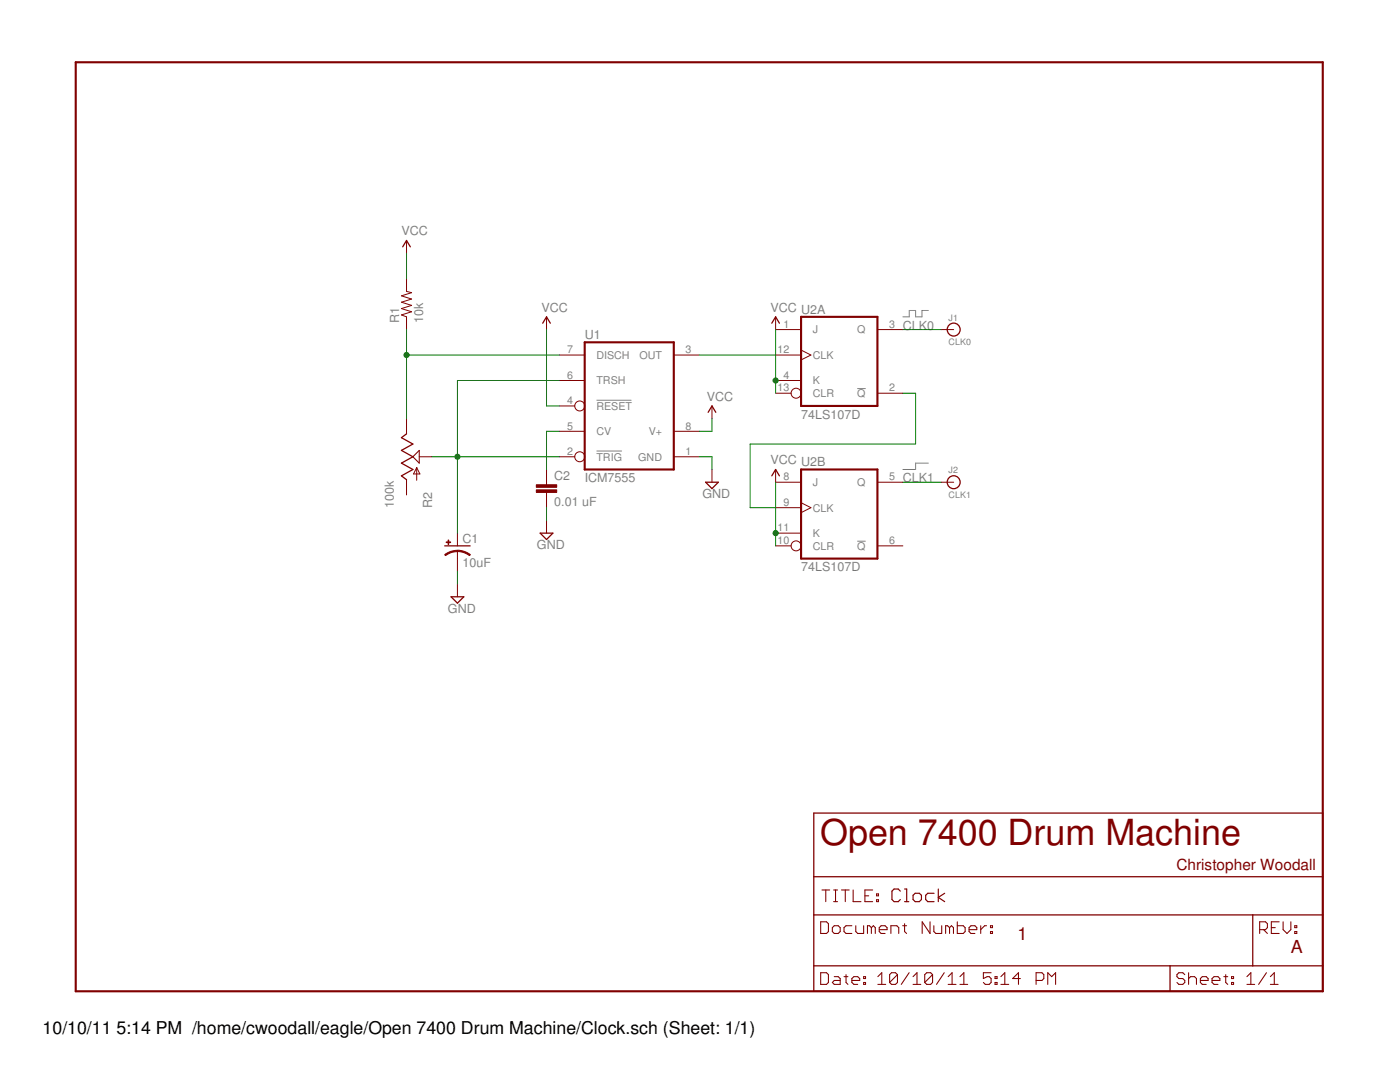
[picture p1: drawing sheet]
<svg xmlns="http://www.w3.org/2000/svg" width="279mm" height="216mm" viewBox="0 0 279 216" stroke-linecap="round" stroke-linejoin="round" font-family="sans-serif">
<g fill="#808080" stroke="#808080" stroke-width=".2">
<path d="M180.2 63.2h1.3z"/>
<path d="M181.5 62v1.2z"/>
<path d="M181.5 62h1.2z"/>
<path d="M182.7 62v1.2z"/>
<path d="M182.7 63.2h1.3z"/>
<path d="M184 62v1.2z"/>
<path d="M184 62h1.3z"/>
<path d="M180.2 93.7h2.5z"/>
<path d="M182.7 92.4v1.3z"/>
<path d="M182.7 92.4h2.6z"/>
<path d="M119.1 79.9h6.9z"/>
<path d="M119.1 90h5z"/>
<path d="M171.1 77.5h1.7z"/>
<path d="M171.1 108h1.7z"/>
</g>
<g fill="#800000" stroke="#800000" stroke-width=".42">
<path d="M15.1 12.4h248.9z"/>
<path d="M264 12.4v185.4z"/>
<path d="M15.1 12.4v185.4z"/>
<path d="M15.1 197.8h248.9z"/>
<path d="M116.7 93.7h17.8z"/>
<path d="M116.7 68.3v25.4z"/>
<path d="M116.7 68.3h17.8z"/>
<path d="M134.5 68.3v25.4z"/>
<path d="M159.9 81h15.2z"/>
<path d="M175.1 63.2v17.8z"/>
<path d="M159.9 63.2h15.2z"/>
<path d="M159.9 63.2v17.8z"/>
<path d="M159.9 111.5h15.2z"/>
<path d="M175.1 93.7v17.8z"/>
<path d="M159.9 93.7h15.2z"/>
<path d="M159.9 93.7v17.8z"/>
</g>
<g fill="#800000" stroke="#800000" stroke-width=".25">
<path d="M162.4 197.8h71.1z"/>
<path d="M250 182.6h14z"/>
<path d="M162.4 192.7v5.1z"/>
<path d="M162.4 192.7h71.1z"/>
<path d="M162.4 182.6v10.1z"/>
<path d="M264 182.6v10.1z"/>
<path d="M233.5 192.7v5.1z"/>
<path d="M233.5 192.7h16.5z"/>
<path d="M233.5 197.8h30.5z"/>
<path d="M250 182.6v10.1z"/>
<path d="M162.4 182.6h87.6z"/>
<path d="M250 192.7h14z"/>
<path d="M264 192.7v5.1z"/>
<path d="M162.4 174.9v7.7z"/>
<path d="M162.4 162.2h101.6z"/>
<path d="M264 162.2v12.7z"/>
<path d="M162.4 174.9h101.6z"/>
<path d="M162.4 162.2v12.7z"/>
<path d="M264 174.9v7.7z"/>
<path d="M88.8 108.9h5z"/>
<path d="M80.1 95l1 .7z"/>
<path d="M80.1 95l2.3-1.3z"/>
<path d="M80.1 92.4l2.3 1.3z"/>
<path d="M80.1 92.4l2.3-1.3z"/>
<path d="M80.1 89.9l2.3 1.2z"/>
<path d="M80.1 89.9l2.3-1.3z"/>
<path d="M80.1 87.3l2.3 1.3z"/>
<path d="M80.1 87.3l1-.7z"/>
<path d="M140.8 96.2h2.6z"/>
<path d="M143.4 96.2l-1.3 1.3z"/>
<path d="M140.8 96.2l1.3 1.3z"/>
<path d="M142.1 81l.8 1.3z"/>
<path d="M142.1 81l-.8 1.3z"/>
<path d="M90 119.1h2.6z"/>
<path d="M92.6 119.1l-1.3 1.3z"/>
<path d="M90 119.1l1.3 1.3z"/>
<path d="M107.8 106.4h2.5z"/>
<path d="M109.1 107.7l1.2-1.3z"/>
<path d="M107.8 106.4l1.3 1.3z"/>
<path d="M109.1 63.2l.7 1.3z"/>
<path d="M109.1 63.2l-.8 1.3z"/>
<path d="M81.1 48l.8 1.3z"/>
<path d="M81.1 48l-.7 1.3z"/>
<path d="M154.8 63.2l.8 1.3z"/>
<path d="M154.8 63.2l-.8 1.3z"/>
<path d="M154.8 93.7l.8 1.3z"/>
<path d="M154.8 93.7l-.8 1.3z"/>
</g>
<g fill="#800000" stroke="#800000" stroke-width=".21">
<path d="M163.8 194.1v2.3z"/>
<path d="M163.8 196.4h1.1z"/>
<path d="M164.9 196.4l.4-.4z"/>
<path d="M165.3 194.5v1.5z"/>
<path d="M164.9 194.1l.4 .4z"/>
<path d="M163.8 194.1h1.1z"/>
<path d="M166.5 194.9h.8z"/>
<path d="M167.3 194.9l.4 .4z"/>
<path d="M167.7 195.3v1.1z"/>
<path d="M166.5 196.4h1.2z"/>
<path d="M166.1 196l.4 .4z"/>
<path d="M166.5 195.6l-.4 .4z"/>
<path d="M166.5 195.6h1.2z"/>
<path d="M168.8 194.5v1.5z"/>
<path d="M168.8 196l.4 .4z"/>
<path d="M168.4 194.9h.8z"/>
<path d="M170.4 196.4h.8z"/>
<path d="M170 196l.4 .4z"/>
<path d="M170 195.3v.7z"/>
<path d="M170 195.3l.4-.4z"/>
<path d="M170.4 194.9h.8z"/>
<path d="M171.2 194.9l.4 .4z"/>
<path d="M171.6 195.3v.3z"/>
<path d="M170 195.6h1.6z"/>
<path d="M172.4 194.9h.3z"/>
<path d="M172.7 194.9v.4z"/>
<path d="M172.4 195.3h.3z"/>
<path d="M172.4 194.9v.4z"/>
<path d="M172.4 196h.3z"/>
<path d="M172.7 196v.4z"/>
<path d="M172.4 196.4h.3z"/>
<path d="M172.4 196v.4z"/>
<path d="M175.2 194.9l.8-.8z"/>
<path d="M176 194.1v2.3z"/>
<path d="M175.2 196.4h1.6z"/>
<path d="M177.5 194.5v1.5z"/>
<path d="M177.5 194.5l.4-.4z"/>
<path d="M177.9 194.1h.8z"/>
<path d="M178.7 194.1l.4 .4z"/>
<path d="M179.1 194.5v1.5z"/>
<path d="M178.7 196.4l.4-.4z"/>
<path d="M177.9 196.4h.8z"/>
<path d="M177.5 196l.4 .4z"/>
<path d="M177.5 196l1.6-1.5z"/>
<path d="M181.4 194.1l-1.5 2.3z"/>
<path d="M182.2 194.9l.8-.8z"/>
<path d="M183 194.1v2.3z"/>
<path d="M182.2 196.4h1.6z"/>
<path d="M184.5 194.5v1.5z"/>
<path d="M184.5 194.5l.5-.4z"/>
<path d="M185 194.1h.7z"/>
<path d="M185.7 194.1l.4 .4z"/>
<path d="M186.1 194.5v1.5z"/>
<path d="M186.1 196l-.4 .4z"/>
<path d="M185 196.4h.7z"/>
<path d="M184.5 196l.5 .4z"/>
<path d="M186.1 194.5l-1.6 1.5z"/>
<path d="M188.4 194.1l-1.5 2.3z"/>
<path d="M189.2 194.9l.8-.8z"/>
<path d="M190 194.1v2.3z"/>
<path d="M189.2 196.4h1.6z"/>
<path d="M192.4 194.1l-.8 .8z"/>
<path d="M192.4 194.1v2.3z"/>
<path d="M191.6 196.4h1.5z"/>
<path d="M196.3 194.1h1.5z"/>
<path d="M196.3 194.1v1.2z"/>
<path d="M196.3 195.3l.7-.4z"/>
<path d="M197 194.9h.4z"/>
<path d="M197.4 194.9l.4 .4z"/>
<path d="M197.8 195.3v.7z"/>
<path d="M197.8 196l-.4 .4z"/>
<path d="M196.6 196.4h.8z"/>
<path d="M196.3 196l.3 .4z"/>
<path d="M198.6 194.9h.4z"/>
<path d="M199 194.9v.4z"/>
<path d="M198.6 195.3h.4z"/>
<path d="M198.6 194.9v.4z"/>
<path d="M198.6 196h.4z"/>
<path d="M199 196v.4z"/>
<path d="M198.6 196.4h.4z"/>
<path d="M198.6 196v.4z"/>
<path d="M199.7 194.9l.8-.8z"/>
<path d="M200.5 194.1v2.3z"/>
<path d="M199.7 196.4h1.6z"/>
<path d="M203.3 194.1v2.3z"/>
<path d="M203.3 194.1l-1.2 1.2z"/>
<path d="M202.1 195.3h1.5z"/>
<path d="M206.8 194.1v2.3z"/>
<path d="M206.8 194.1h1.1z"/>
<path d="M207.9 194.1l.4 .4z"/>
<path d="M208.3 194.5v.8z"/>
<path d="M207.9 195.6l.4-.3z"/>
<path d="M206.8 195.6h1.1z"/>
<path d="M209.1 194.1v2.3z"/>
<path d="M209.1 194.1l.8 .8z"/>
<path d="M210.7 194.1l-.8 .8z"/>
<path d="M210.7 194.1v2.3z"/>
<path d="M236 194.1l.4 .4z"/>
<path d="M235.3 194.1h.7z"/>
<path d="M235.3 194.1l-.4 .4z"/>
<path d="M234.9 194.5v.4z"/>
<path d="M234.9 194.9l.4 .4z"/>
<path d="M235.3 195.3h.7z"/>
<path d="M236 195.3l.4 .3z"/>
<path d="M236.4 195.6v.4z"/>
<path d="M236 196.4l.4-.4z"/>
<path d="M235.3 196.4h.7z"/>
<path d="M234.9 196l.4 .4z"/>
<path d="M237.2 194.1v2.3z"/>
<path d="M237.2 195.3l.4-.4z"/>
<path d="M237.6 194.9h.8z"/>
<path d="M238.4 194.9l.4 .4z"/>
<path d="M238.8 195.3v1.1z"/>
<path d="M239.9 196.4h.8z"/>
<path d="M239.6 196l.3 .4z"/>
<path d="M239.6 195.3v.7z"/>
<path d="M239.6 195.3l.3-.4z"/>
<path d="M239.9 194.9h.8z"/>
<path d="M240.7 194.9l.4 .4z"/>
<path d="M241.1 195.3v.3z"/>
<path d="M239.6 195.6h1.5z"/>
<path d="M242.3 196.4h.8z"/>
<path d="M241.9 196l.4 .4z"/>
<path d="M241.9 195.3v.7z"/>
<path d="M241.9 195.3l.4-.4z"/>
<path d="M242.3 194.9h.8z"/>
<path d="M243.1 194.9l.4 .4z"/>
<path d="M243.5 195.3v.3z"/>
<path d="M241.9 195.6h1.6z"/>
<path d="M244.6 194.5v1.5z"/>
<path d="M244.6 196l.4 .4z"/>
<path d="M244.2 194.9h.8z"/>
<path d="M245.8 194.9h.4z"/>
<path d="M246.2 194.9v.4z"/>
<path d="M245.8 195.3h.4z"/>
<path d="M245.8 194.9v.4z"/>
<path d="M245.8 196h.4z"/>
<path d="M246.2 196v.4z"/>
<path d="M245.8 196.4h.4z"/>
<path d="M245.8 196v.4z"/>
<path d="M249.6 194.1l-.7 .8z"/>
<path d="M249.6 194.1v2.3z"/>
<path d="M248.9 196.4h1.5z"/>
<path d="M252.7 194.1l-1.5 2.3z"/>
<path d="M253.5 194.9l.8-.8z"/>
<path d="M254.3 194.1v2.3z"/>
<path d="M253.5 196.4h1.6z"/>
<path d="M251.4 183.9v2.4z"/>
<path d="M251.4 183.9h1.2z"/>
<path d="M252.6 183.9l.3 .4z"/>
<path d="M252.9 184.3v.8z"/>
<path d="M252.9 185.1l-.3 .4z"/>
<path d="M251.4 185.5h1.2z"/>
<path d="M252.2 185.5l.7 .8z"/>
<path d="M253.7 183.9h1.6z"/>
<path d="M253.7 183.9v2.4z"/>
<path d="M253.7 186.3h1.6z"/>
<path d="M253.7 185.1h.8z"/>
<path d="M256.1 183.9v1.6z"/>
<path d="M256.1 185.5l.8 .8z"/>
<path d="M256.9 186.3l.7-.8z"/>
<path d="M257.6 183.9v1.6z"/>
<path d="M258.4 184.7h.4z"/>
<path d="M258.8 184.7v.4z"/>
<path d="M258.4 185.1h.4z"/>
<path d="M258.4 184.7v.4z"/>
<path d="M258.4 185.9h.4z"/>
<path d="M258.8 185.9v.4z"/>
<path d="M258.4 186.3h.4z"/>
<path d="M258.4 185.9v.4z"/>
<path d="M164.8 177.6v2.3z"/>
<path d="M164 177.6h1.6z"/>
<path d="M166.4 179.9h.8z"/>
<path d="M166.7 177.6v2.3z"/>
<path d="M166.4 177.6h.8z"/>
<path d="M168.7 177.6v2.3z"/>
<path d="M167.9 177.6h1.6z"/>
<path d="M170.3 177.6v2.3z"/>
<path d="M170.3 179.9h1.5z"/>
<path d="M172.6 177.6h1.6z"/>
<path d="M172.6 177.6v2.3z"/>
<path d="M172.6 179.9h1.6z"/>
<path d="M172.6 178.7h.8z"/>
<path d="M174.9 178.4h.4z"/>
<path d="M175.3 178.4v.3z"/>
<path d="M174.9 178.7h.4z"/>
<path d="M174.9 178.4v.3z"/>
<path d="M174.9 179.5h.4z"/>
<path d="M175.3 179.5v.4z"/>
<path d="M174.9 179.9h.4z"/>
<path d="M174.9 179.5v.4z"/>
<path d="M163.8 183.9v2.4z"/>
<path d="M163.8 186.3h1.1z"/>
<path d="M164.9 186.3l.4-.4z"/>
<path d="M165.3 184.3v1.6z"/>
<path d="M164.9 183.9l.4 .4z"/>
<path d="M163.8 183.9h1.1z"/>
<path d="M166.5 186.3h.8z"/>
<path d="M167.3 186.3l.4-.4z"/>
<path d="M167.7 185.1v.8z"/>
<path d="M167.3 184.7l.4 .4z"/>
<path d="M166.5 184.7h.8z"/>
<path d="M166.5 184.7l-.4 .4z"/>
<path d="M166.1 185.1v.8z"/>
<path d="M166.1 185.9l.4 .4z"/>
<path d="M168.8 184.7h1.2z"/>
<path d="M168.4 185.1l.4-.4z"/>
<path d="M168.4 185.1v.8z"/>
<path d="M168.4 185.9l.4 .4z"/>
<path d="M168.8 186.3h1.2z"/>
<path d="M170.8 184.7v1.2z"/>
<path d="M170.8 185.9l.4 .4z"/>
<path d="M171.2 186.3h1.2z"/>
<path d="M172.4 184.7v1.6z"/>
<path d="M173.1 184.7v1.6z"/>
<path d="M173.1 184.7h.4z"/>
<path d="M173.5 184.7l.4 .4z"/>
<path d="M173.9 185.1v1.2z"/>
<path d="M173.9 185.1l.4-.4z"/>
<path d="M174.3 184.7l.4 .4z"/>
<path d="M174.7 185.1v1.2z"/>
<path d="M175.8 186.3h.8z"/>
<path d="M175.5 185.9l.3 .4z"/>
<path d="M175.5 185.1v.8z"/>
<path d="M175.5 185.1l.3-.4z"/>
<path d="M175.8 184.7h.8z"/>
<path d="M176.6 184.7l.4 .4z"/>
<path d="M177 185.1v.4z"/>
<path d="M175.5 185.5h1.5z"/>
<path d="M177.8 184.7v1.6z"/>
<path d="M177.8 184.7h1.2z"/>
<path d="M179 184.7l.4 .4z"/>
<path d="M179.4 185.1v1.2z"/>
<path d="M180.5 184.3v1.6z"/>
<path d="M180.5 185.9l.4 .4z"/>
<path d="M180.1 184.7h.8z"/>
<path d="M184 183.9v2.4z"/>
<path d="M184 183.9l1.6 2.4z"/>
<path d="M185.6 183.9v2.4z"/>
<path d="M186.4 184.7v1.2z"/>
<path d="M186.4 185.9l.4 .4z"/>
<path d="M186.8 186.3h1.1z"/>
<path d="M187.9 184.7v1.6z"/>
<path d="M188.7 184.7v1.6z"/>
<path d="M188.7 184.7h.4z"/>
<path d="M189.1 184.7l.4 .4z"/>
<path d="M189.5 185.1v1.2z"/>
<path d="M189.5 185.1l.4-.4z"/>
<path d="M189.9 184.7l.4 .4z"/>
<path d="M190.3 185.1v1.2z"/>
<path d="M191 183.9v2.4z"/>
<path d="M191 186.3h1.2z"/>
<path d="M192.2 186.3l.4-.4z"/>
<path d="M192.6 185.1v.8z"/>
<path d="M192.2 184.7l.4 .4z"/>
<path d="M191 184.7h1.2z"/>
<path d="M193.8 186.3h.8z"/>
<path d="M193.4 185.9l.4 .4z"/>
<path d="M193.4 185.1v.8z"/>
<path d="M193.4 185.1l.4-.4z"/>
<path d="M193.8 184.7h.8z"/>
<path d="M194.6 184.7l.3 .4z"/>
<path d="M194.9 185.1v.4z"/>
<path d="M193.4 185.5h1.5z"/>
<path d="M195.7 184.7v1.6z"/>
<path d="M196.5 184.7l-.8 .8z"/>
<path d="M196.5 184.7h.4z"/>
<path d="M197.7 184.7h.4z"/>
<path d="M198.1 184.7v.4z"/>
<path d="M197.7 185.1h.4z"/>
<path d="M197.7 184.7v.4z"/>
<path d="M197.7 185.9h.4z"/>
<path d="M198.1 185.9v.4z"/>
<path d="M197.7 186.3h.4z"/>
<path d="M197.7 185.9v.4z"/>
<path d="M82.4 91.1l1.3-1.2z"/>
<path d="M82.4 91.1l1.3 1.3z"/>
<path d="M83.7 89.9v2.5z"/>
</g>
<g fill="#800000" stroke="#800000" stroke-width=".23">
<path d="M179.3 177.4l.4 .4z"/>
<path d="M178.4 177.4h.9z"/>
<path d="M178.4 177.4l-.4 .4z"/>
<path d="M178 177.8v1.7z"/>
<path d="M178 179.5l.4 .4z"/>
<path d="M178.4 179.9h.9z"/>
<path d="M179.3 179.9l.4-.4z"/>
<path d="M180.5 177.4h.5z"/>
<path d="M181 177.4v2.5z"/>
<path d="M180.5 179.9h.9z"/>
<path d="M182.6 179.9h.9z"/>
<path d="M183.5 179.9l.4-.4z"/>
<path d="M183.9 178.6v.9z"/>
<path d="M183.5 178.2l.4 .4z"/>
<path d="M182.6 178.2h.9z"/>
<path d="M182.2 178.6l.4-.4z"/>
<path d="M182.2 178.6v.9z"/>
<path d="M182.2 179.5l.4 .4z"/>
<path d="M185.2 178.2h1.2z"/>
<path d="M184.7 178.6l.5-.4z"/>
<path d="M184.7 178.6v.9z"/>
<path d="M184.7 179.5l.5 .4z"/>
<path d="M185.2 179.9h1.2z"/>
<path d="M187.3 177.4v2.5z"/>
<path d="M187.3 179.1l1.2 .8z"/>
<path d="M187.3 179.1l1.2-.9z"/>
</g>
<g fill="#800000" stroke="#800000" stroke-width=".2">
<path d="M134.5 70.8h5z"/>
<path d="M134.5 86.1h5z"/>
<path d="M134.5 91.1h5z"/>
<path d="M111.6 70.8h5.1z"/>
<path d="M111.6 81h3.1z"/>
<path d="M111.6 86.1h5.1z"/>
<path d="M111.6 91.1h3.1z"/>
<path d="M111.6 75.9h5.1z"/>
<path d="M91.3 109.9v1.6z"/>
<path d="M91.3 106.4v2.5z"/>
<path d="M91.3 111.5v2.5z"/>
<path d="M81.1 55.6v2.5z"/>
<path d="M81.1 63.2v2.6z"/>
<path d="M80.1 62.8l1 .4z"/>
<path d="M80.1 62.8l2-.6z"/>
<path d="M80.1 61.6l2 .6z"/>
<path d="M80.1 61.6l2-.7z"/>
<path d="M80.1 60.3l2 .6z"/>
<path d="M80.1 60.3l2-.6z"/>
<path d="M80.1 59l2 .7z"/>
<path d="M80.1 59l2-.6z"/>
<path d="M81.1 58.1l1 .3z"/>
<path d="M81.1 96.2v2.6z"/>
<path d="M81.1 83.5v2.6z"/>
<path d="M83.7 91.1h2.5z"/>
<path d="M81.1 95.7v.5z"/>
<path d="M81.1 86.1v.5z"/>
<path d="M83.2 93.3v2.5z"/>
<path d="M83.2 93.3l.6 1.3z"/>
<path d="M82.5 94.6h1.3z"/>
<path d="M83.2 93.3l-.7 1.3z"/>
<path d="M154.8 65.8h5.1z"/>
<path d="M175.1 78.5h5.1z"/>
<path d="M175.1 65.8h5.1z"/>
<path d="M154.8 75.9h5.1z"/>
<path d="M159.9 69.8l1.9 1z"/>
<path d="M159.9 71.8l1.9-1z"/>
<path d="M154.8 70.8h5.1z"/>
<path d="M154.8 78.5h3.1z"/>
<path d="M154.8 96.2h5.1z"/>
<path d="M175.1 108.9h5.1z"/>
<path d="M175.1 96.2h5.1z"/>
<path d="M154.8 106.4h5.1z"/>
<path d="M159.9 100.3l1.9 1z"/>
<path d="M159.9 102.3l1.9-1z"/>
<path d="M154.8 101.3h5.1z"/>
<path d="M154.8 108.9h3.1z"/>
<path d="M142.1 93.7v2.5z"/>
<path d="M142.1 81v2.5z"/>
<path d="M91.3 116.5v2.6z"/>
<path d="M109.1 103.8v2.6z"/>
<path d="M109.1 63.2v2.6z"/>
<path d="M81.1 48v2.5z"/>
<path d="M154.8 63.2v2.6z"/>
<path d="M154.8 93.7v2.5z"/>
<path d="M187.8 65.8h2.5z"/>
<path d="M187.8 96.2h2.5z"/>
<path d="M109.1 93.7v2.5z"/>
<path d="M109.1 98.8v2.5z"/>
<path d="M109.1 96.2v.5z"/>
<path d="M109.1 98.3v.5z"/>
<path d="M91.3 109.8l1.4 .2 1.2 .7-.2 .2-1.4-.7-1-.2z" fill-rule="evenodd"/>
<path d="M88.8 110.7l1.2-.7 1.3-.2v.3l-1 .1-1.4 .7z" fill-rule="evenodd"/>
</g>
<g fill="none" stroke="#800000" stroke-width=".2">
<circle cx="158.9" cy="78.5" r=".99"/>
<circle cx="115.7" cy="91.1" r=".99"/>
<circle cx="115.7" cy="81" r=".99"/>
<circle cx="158.9" cy="108.9" r=".99"/>
</g>
<g fill="#800000" stroke="#800000" stroke-width=".2">
<path d="M89 108.1h.9v.2h-.9z"/>
<path d="M89.4 107.8h.2v.8h-.2z"/>
<path d="M107 97.7h4.1v.6h-4.1z"/>
<path d="M107 96.7h4.1v.5h-4.1z"/>
</g>
<g fill="none" stroke="#800000" stroke-width=".25">
<circle cx="190.3" cy="65.8" r="1.29"/>
<circle cx="190.3" cy="96.2" r="1.29"/>
</g>
<g fill="#008000" stroke="#008000" stroke-width=".2">
<path d="M139.5 86.1h2.6z"/>
<path d="M142.1 83.5v2.6z"/>
<path d="M109.1 65.8v15.2z"/>
<path d="M109.1 81h2.5z"/>
<path d="M81.1 50.5v5.1z"/>
<path d="M154.8 75.9v2.6z"/>
<path d="M154.8 65.8v10.1z"/>
<path d="M154.8 106.4v2.5z"/>
<path d="M154.8 96.2v10.2z"/>
<path d="M139.5 91.1h2.6z"/>
<path d="M142.1 91.1v2.6z"/>
<path d="M91.3 114v2.5z"/>
<path d="M109.1 101.3v2.5z"/>
<path d="M81.1 70.8h30.5z"/>
<path d="M81.1 65.8v5z"/>
<path d="M81.1 70.8v12.7z"/>
<path d="M86.2 91.1h5.1z"/>
<path d="M91.3 91.1v15.3z"/>
<path d="M91.3 75.9h20.3z"/>
<path d="M91.3 75.9v15.2z"/>
<path d="M91.3 91.1h20.3z"/>
<path d="M139.5 70.8h15.3z"/>
<path d="M180.2 96.2h7.6z"/>
<path d="M180.2 65.8h7.6z"/>
<path d="M180.2 78.5h2.5z"/>
<path d="M182.7 78.5v10.1z"/>
<path d="M149.7 88.6h33z"/>
<path d="M149.7 88.6v12.7z"/>
<path d="M149.7 101.3h5.1z"/>
<path d="M109.1 86.1h2.5z"/>
<path d="M109.1 86.1v7.6z"/>
<circle cx="154.8" cy="75.9" r=".51"/>
<circle cx="154.8" cy="106.4" r=".51"/>
<circle cx="81.1" cy="70.8" r=".51"/>
<circle cx="91.3" cy="91.1" r=".51"/>
</g>
<text font-size="7.2" fill="#800000" x="163.7" y="168.6">Open 7400 Drum Machine</text>
<g font-size="3.6" fill="#800000">
<text x="203" y="187.6">1</text>
<text x="257.6" y="190.2">A</text>
</g>
<g font-size="3.5">
<text x="8.5" y="206.4">10/10/11</text>
<text x="23.2" y="206.4">5:14 PM /home/cwoodall/eagle/Open 7400 Drum Machine/Clock.sch (Sheet: 1/1)</text>
</g>
<text font-size="3.1" fill="#800000" x="234.8" y="173.7">Christopher Woodall</text>
<g font-size="2.5" fill="#808080">
<text x="80.1" y="47">VCC</text>
<text x="79.6" y="64.5" transform="rotate(-90 79.6 64.5)">R1</text>
<text x="84.4" y="64.5" transform="rotate(-90 84.4 64.5)">10k</text>
<text x="108.1" y="62.2">VCC</text>
<text x="153.8" y="62.2">VCC U2A</text>
<text x="180.2" y="65.8">CLK0</text>
<text x="116.7" y="67.7">U1</text>
<text x="141.1" y="80">VCC</text>
<text x="159.9" y="83.5">74LS107D</text>
<text x="110.6" y="95.8">C2</text>
<text x="153.8" y="92.7">VCC U2B</text>
<text x="78.6" y="101.3" transform="rotate(-90 78.6 101.3)">100k</text>
<text x="86.2" y="101.3" transform="rotate(-90 86.2 101.3)">R2</text>
<text x="110.6" y="100.9">0.01 uF</text>
<text x="116.7" y="96.2">ICM7555</text>
<text x="140.2" y="99.4">GND</text>
<text x="180.2" y="96.2">CLK1</text>
<text x="92.3" y="113.1">10uF</text>
<text x="92.3" y="108.3">C1</text>
<text x="107.2" y="109.6">GND</text>
<text x="159.9" y="114">74LS107D</text>
<text x="89.4" y="122.3">GND</text>
</g>
<g font-size="2.1" fill="#808080">
<text x="156.3" y="65.4">1</text>
<text x="177.4" y="65.4">3</text>
<text x="113.2" y="70.5">7</text>
<text x="119" y="71.6">DISCH</text>
<text x="127.6" y="71.6">OUT</text>
<text x="136.8" y="70.5">3</text>
<text x="155.2" y="70.5">12</text>
<text x="162.2" y="66.5">J</text>
<text x="162.2" y="71.6">CLK</text>
<text x="171.1" y="66.5">Q</text>
<text x="113.2" y="75.6">6</text>
<text x="119" y="76.7">TRSH</text>
<text x="156.3" y="75.6">4</text>
<text x="162.2" y="76.7">K</text>
<text x="113.2" y="80.6">4</text>
<text x="119" y="81.8">RESET</text>
<text x="155.2" y="78.1">13</text>
<text x="162.2" y="79.2">CLR</text>
<text x="171.1" y="79.2">Q</text>
<text x="177.4" y="78.1">2</text>
<text x="113.2" y="85.7">5</text>
<text x="119" y="86.8">CV</text>
<text x="129.5" y="86.8">V+</text>
<text x="136.8" y="85.7">8</text>
<text x="113.2" y="90.8">2</text>
<text x="119" y="91.9">TRIG</text>
<text x="127.4" y="91.9">GND</text>
<text x="136.8" y="90.8">1</text>
<text x="156.3" y="95.9">8</text>
<text x="177.4" y="95.9">5</text>
<text x="156.3" y="101">9</text>
<text x="162.2" y="97">J</text>
<text x="171.1" y="97">Q</text>
<text x="155.2" y="106">11</text>
<text x="162.2" y="107.1">K</text>
<text x="162.2" y="102.1">CLK</text>
<text x="155.2" y="108.6">10</text>
<text x="162.2" y="109.7">CLR</text>
<text x="171.1" y="109.7">Q</text>
<text x="177.4" y="108.6">6</text>
</g>
<g font-size="1.8" fill="#808080">
<text x="189.3" y="64">J1</text>
<text x="189.3" y="68.8">CLK0</text>
<text x="189.3" y="94.5">J2</text>
<text x="189.3" y="99.3">CLK1</text>
</g>
</svg>
